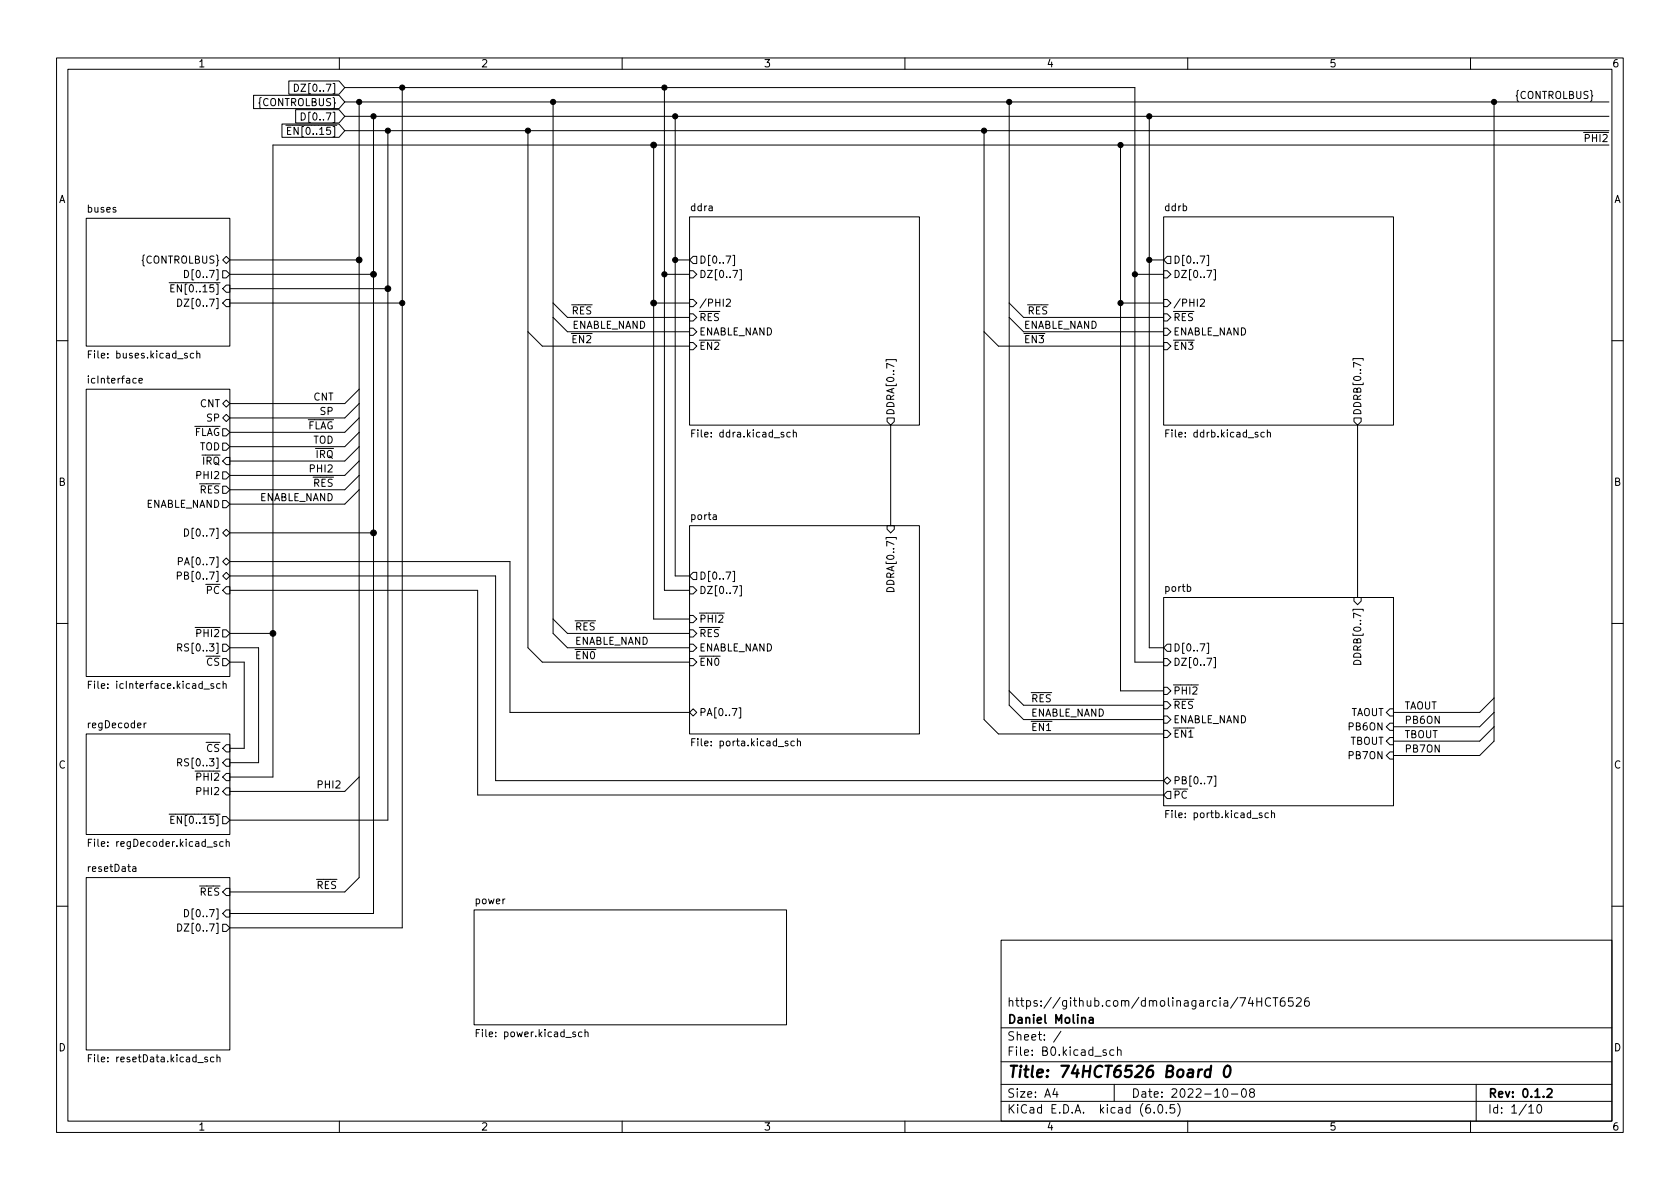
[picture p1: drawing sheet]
<svg xmlns="http://www.w3.org/2000/svg" width="297mm" height="210mm" viewBox="0 0 297 210" stroke-linecap="round" stroke-linejoin="round" font-family="sans-serif">
<g fill="none" stroke="#000" stroke-width=".18">
<path d="M10 10.2h277v190.1h-277zM12 12.2h273v186.1h-273zM44.8 16.9h15.1l1.1 1.1-1.1 1.2h-15.1zM51.1 14.3h8.8l1.1 1.2-1.1 1.2h-8.8zM52.1 14.9a.64 .64 0 0 1 .7 .6 .64 .64 0 0 1-.7 .7zM52.3 19.4h7.6l1.1 1.2-1.1 1.1h-7.6zM53.3 20a.64 .64 0 0 1 .7 .6 .64 .64 0 0 1-.7 .6zM60 10.2v2M61 18h223.5M61 15.5h139.7v101.6h5M63.5 18v137.2l-2.5 2.5h-20.4M71.1 15.5v148.6h-30.5"/>
<path d="M97.8 18v94l2.5 2.5h21.6M110 10.2v2M117.5 15.5v88.9h4.4M160 10.2v2M178.4 18v106.7l2.6 2.5h24.7M210 10.2v2M260 10.2v2M264.2 18v113.1l-2.6 2.5h-15.2M15.2 38.6h25.4v22.6h-25.4zM49.9 21.9h10l1.1 1.2-1.1 1.2h-10zM61 23.1h223.5M61 20.6h223.5"/>
<path d="M66 20.6v140.9h-25.4M68.6 23.1v121.9h-28M93.3 23.1v91.4l2.6 2.6h26M115.6 25.6v83.9h6.3M119.4 20.6v81.2h2.5M121.9 38.3h40.7v36.9h-40.7zM174 23.1v104.1l2.5 2.6h29.2M198.1 25.6v96.6h7.6M203.2 20.6v93.9h2.5M205.7 38.3h40.7v36.9h-40.7zM284.5 25.6h-236.2v111.8h-7.7M31.4 52.9a.64 .64 0 0 1 .7 .6 .64 .64 0 0 1-.7 .7z"/>
<path d="M32.6 47.8a.64 .64 0 0 1 .8 .6 .64 .64 0 0 1-.8 .7zM39.4 46l.6-.7 .6 .7-.6 .6zM39.4 51l.6-.6h.6v1.3h-.6zM39.4 47.9h.6l.6 .6-.6 .6h-.6zM39.4 53.6l.6-.6h.6v1.2h-.6zM40.6 46h22.9M40.6 48.5h25.4M40.6 53.6h30.5M40.6 51h28M93.3 58.7l2.6 2.5h26M97.8 53.6l2.5 2.5h21.6M97.8 56.1l2.5 2.6h21.6"/>
<path d="M115.6 53.6h6.3M117.5 48.5h4.4M119.4 46h2.5M121.9 46l.7-.7h.6v1.3h-.6zM121.9 47.9h.7l.6 .6-.6 .6h-.7zM121.9 53h.7l.6 .6-.6 .6h-.7zM121.9 55.5h.7l.6 .6-.6 .7h-.7zM121.9 58h.7l.6 .7-.6 .6h-.7zM128.4 53l.5-.1 .3 .4-.8 .9h.8M129.6 45.2h.3v1.8h-.3M129.6 47.8h.8l-.5 1.3M130.8 47.7h.3v1.8h-.3"/>
<path d="M174 58.7l2.5 2.5h29.2M178.4 53.6l2.6 2.5h24.7M178.4 56.1l2.6 2.6h24.7M198.1 53.6h7.6M200.7 48.5h5M203.2 46h2.5M205.7 58h.7l.6 .7-.6 .6h-.7zM205.7 55.5h.7l.6 .6-.6 .7h-.7zM205.7 53h.7l.6 .6-.6 .6h-.7zM205.7 47.9h.7l.6 .6-.6 .6h-.7zM206.4 45.3h.6v1.3h-.6l-.7-.6zM212.2 53l.5-.1 .3 .4-.8 .9h.8"/>
<path d="M213.4 47.8h.8l-.5 1.3M213.4 45.2h.3v1.8h-.3M214.6 47.7h.3v1.8h-.3M10 60.2h2M15.2 68.8h25.4v50.8h-25.4zM15.6 62.6h.4M16.2 62h-.6v1.3M24.6 67.3l.6-.1-.1-.2-.3-.1-.2 .2v.6h.5M34.2 62.5h-.3l-.3 .2 .2 .6h.4M34.8 62.6l.2-.1h.3v.8M34.8 62v1.3M39.4 78.4h.6l.6 .6-.6 .6h-.6z"/>
<path d="M39.4 71.4l.6-.7 .6 .7-.6 .6zM39.4 75.8h.6l.6 .6-.6 .7h-.6zM39.4 73.9l.6-.6 .6 .6-.6 .6zM63.5 68.8l-2.5 2.6h-20.4M63.5 79l-2.5 2.5h-20.4M63.5 71.4l-2.5 2.5h-20.4M63.5 76.4l-2.5 2.6h-20.4M63.5 73.9l-2.5 2.5h-20.4M121.9 60.6h.7l.6 .6-.6 .6h-.7zM122.3 76.6h.4M122.9 76h-.6v1.3M139.7 76.5l-.3-.1-.3 .3 .1 .5h.5"/>
<path d="M140.3 76.6l.1-.2 .3 .1 .1 .8M140.3 76v1.3M156.7 63.9v-.3h1.8v.3M156.8 73.9h1.3v.6l-.6 .7-.7-.7zM157.5 75.2v17.8M205.7 60.6h.7l.6 .6-.6 .6h-.7zM206.1 76.6h.4M206.7 76h-.6v1.3M223.5 76.5l-.3-.1-.3 .3 .2 .5h.4M224.1 76.6l.2-.2 .3 .1v.8M224.1 76v1.3M239.2 63.7v-.3h1.8v.3"/>
<path d="M239.4 73.9h1.3v.6l-.7 .7-.6-.7zM240 75.2v30.5M285 60.2h2M31.5 99.3l.6-.1 .2-.2-.1-.3-.7-.1v1.3M32.6 93.5a.64 .64 0 0 1 .8 .7 .64 .64 0 0 1-.8 .6zM39.4 88.5h.6l.6 .6-.6 .7h-.6zM39.4 86h.6l.6 .6-.6 .6h-.6zM39.4 83.4h.6l.6 .7-.6 .6h-.6zM39.4 81.5l.6-.6h.6v1.3h-.6zM39.4 94.2l.6-.6 .6 .6-.6 .7zM40 98.7l.6 .6-.6 .6-.6-.6zM40.6 99.3h49.6v26.7h31.7"/>
<path d="M40.6 94.2h25.4M63.5 84.1l-2.5 2.5h-20.4M63.5 81.5l-2.5 2.6h-20.4M63.5 86.6l-2.5 2.5h-20.4M121.9 93h40.7v36.8h-40.7zM156.8 93h1.3v.6l-.6 .6-.7-.6zM10 110.2h2M31.4 101.8h.6l.1-.2-.1-.3-.6-.1v1.2M31.4 114.5h.6l.1-.2v-.3l-.7-.1v1.2M31.7 114.5l.4 .6M39.4 111.4h.6l.6 .6-.6 .6h-.6zM39.4 113.9h.6l.6 .6-.6 .7h-.6z"/>
<path d="M39.4 116.5h.6l.6 .6-.6 .6h-.6zM39.4 101.8l.6-.6 .6 .6-.6 .7zM40 103.8h.6v1.2h-.6l-.6-.6zM40.6 114.5h5.1v20.4h-5.1M40.6 104.4h43.9v36.2h121.2M40.6 101.8h47v36.2h118.1M40.6 117.1h2.6v15.2h-2.6M40.6 112h7.7M97.8 109.5l2.5 2.5h21.6M121.9 103.8h.7l.6 .6-.6 .6h-.7zM121.9 108.8h.7l.6 .7-.6 .6h-.7zM121.9 116.5h.7l.6 .6-.6 .6h-.7z"/>
<path d="M121.9 111.4h.7l.6 .6-.6 .6h-.7zM121.9 113.9h.7l.6 .6-.6 .7h-.7zM122.6 101.2h.6v1.3h-.6l-.7-.7zM129.6 101h.3v1.8h-.3M129.6 103.7h.8l-.5 1.3M130.8 103.6h.3v1.8h-.3M156.8 104.1a.68 .68 0 0 1 .8-.2 .68 .68 0 0 1 .5 .7h-1.3zM205.7 105.7h40.7v36.8h-40.7zM205.7 116.5h.7l.6 .6-.6 .6h-.7zM206.4 113.9h.6v1.3h-.6l-.7-.7zM213.4 113.7h.3v1.8h-.3M213.4 116.4h.8l-.5 1.3"/>
<path d="M214.6 116.3h.3v1.8h-.3M239.4 117a.68 .68 0 0 1 .8-.2 .68 .68 0 0 1 .4 .7h-1.3zM239.4 105.7h1.3v.6l-.7 .6-.6-.6zM285 110.2h2M15.2 129.8h25.4v17.8h-25.4zM15.6 121.1h.4M16.2 120.5h-.6v1.2M25.8 127.9l-.3 .2M31.4 134.8h.6l.1-.2v-.3l-.7-.1v1.2M31.7 134.8l.4 .6M37.8 120.9h-.3l-.2 .2v.2l.5 .1v.3h-.5M38.9 120.9h-.4l-.2 .2 .1 .6h.5"/>
<path d="M39.4 137.4l.6-.6h.6v1.2h-.6zM39.4 121l.2-.1h.3l.1 .8M39.4 120.5v1.2M40 134.2h.6v1.3h-.6l-.6-.6zM40 139.3h.6v1.3h-.6l-.6-.7zM40 131.7h.6v1.3h-.6l-.6-.7zM63.5 137.4l-2.5 2.5h-20.4M121.9 126l.7-.7 .6 .7-.6 .6zM122.3 131.2h.4M122.9 130.6h-.6v1.3M130.7 125.2h.3v1.8h-.3M140.4 131.1l-.3-.1-.3 .3 .2 .5h.4"/>
<path d="M141 131.2l.2-.2 .3 .1v.8M141 130.6v1.3M178.4 122.2l2.6 2.5h24.7M205.7 138l.7-.6 .6 .6-.6 .7zM205.7 126.6h.7l.6 .6-.6 .7h-.7zM205.7 121.5h.7l.6 .7-.6 .6h-.7zM205.7 129.2h.7l.6 .6-.6 .6h-.7zM205.7 124.1h.7l.6 .6-.6 .6h-.7zM206.4 139.9h.6v1.3h-.6l-.7-.6zM213.5 137.3h.8l-.5 1.3M214.7 137.2h.3v1.8h-.3M245.7 125.3h.7v1.3h-.7l-.6-.6z"/>
<path d="M245.7 127.9h.7v1.3h-.7l-.6-.7zM245.7 133h.7v1.2h-.7l-.6-.6zM245.7 130.4h.7v1.3h-.7l-.6-.6zM264.2 123.4l-2.6 2.6h-15.2M264.2 126l-2.6 2.5h-15.2M264.2 128.5l-2.6 2.6h-15.2M15.2 155.2h25.4v30.5h-25.4zM15.6 149h.4M16.2 148.4h-.6v1.3M39.4 144.4h.6l.6 .6-.6 .7h-.6zM39.4 148.9l-.3-.1-.3 .3 .2 .5h.4M40 148.9l.2-.1 .3 .1v.8"/>
<path d="M40 148.4v1.3M40 157.1h.6v1.3h-.6l-.6-.7zM206.1 143.9h.4M206.7 143.3h-.6v1.3M224.3 143.8l-.4-.1-.2 .3 .1 .5h.5M224.8 143.9l.2-.2 .3 .1 .1 .8M224.8 143.3v1.3M10 160.2h2M31.4 163.4a.64 .64 0 0 1 .7 .6 .64 .64 0 0 1-.7 .7zM32.6 160.8a.64 .64 0 0 1 .8 .7 .64 .64 0 0 1-.8 .6zM39.4 161.5l.6-.6h.6v1.3h-.6zM39.4 163.4h.6l.6 .7-.6 .6h-.6z"/>
<path d="M83.8 160.9h55.3v20.3h-55.3zM177 166.3h108v32h-108zM221.1 176.4l-.4 1h.9M221.4 176.9v1M222.2 176.4v1.5M222.2 177.1h.9M223.1 176.4v1.5M224.6 176.6a.6 .6 0 0 0-.7 0 .6 .6 0 0 0-.2 .7 .56 .56 0 0 0 .3 .6 .56 .56 0 0 0 .6-.1M225.1 176.4h.8M225.5 176.4v1.5M227.1 176.4a.59 .59 0 0 0-.7 .7v.5l.1 .3h.4l.2-.1 .1-.5-.1-.2-.5-.1-.2 .3M228.6 176.4h-.7l-.1 .7 .2-.1 .5 .1 .1 .2v.5l-.2 .1-.6-.1"/>
<path d="M229.2 176.6l.6-.2 .2 .2 .1 .3-1 1h1M231.4 176.4a.59 .59 0 0 0-.8 .7v.5l.2 .3h.4l.2-.1 .1-.5-.1-.2-.5-.1-.3 .3M285 160.2h2M15.6 187.1h.4M16.2 186.5h-.6v1.3M37.8 187l-.3-.1-.3 .3 .1 .5h.5M38.4 187l.1-.1 .3 .1 .1 .8M38.4 186.5v1.3M60 198.3v2M84.2 182.7h.4M84.8 182.1h-.6v1.2M102.9 182.5h-.4l-.2 .2 .1 .6h.5"/>
<path d="M103.4 182.6l.2-.1h.3l.1 .8M103.4 182.1v1.2M110 198.3v2M160 198.3v2M177 194.8h108M177 191.8h108M177 187.8h108M177 181.8h108M186.5 192.5l-.4 1h1M186.9 193v1M187.6 182.4l-1.3 1.9M195.6 185.7l-.4-.1-.2 .2 .1 .3 .5 .1v.4h-.6"/>
<path d="M196.9 185.7l-.4-.1-.3 .3v.4l.2 .3h.5M197 191.8v3M197.6 185.8l.2-.2 .3 .1 .1 .9M197.6 185.1v1.5M204.1 196.7v.1M204.9 195.4l.2-.1a.81 .81 0 0 1 .6 .7 .81 .81 0 0 1-.3 .8h-.2a.81 .81 0 0 1-.6-.6 .81 .81 0 0 1 .3-.8zM206.2 196.7v.1M207.6 195.3h-.7v.7l.2-.1 .5 .1 .1 .2-.1 .5-.2 .1-.5-.1M208.2 195.1a1.72 1.72 0 0 1 0 2.3M210 198.3v2M216.4 192.6l.2-.1a.81 .81 0 0 1 .6 .7 .81 .81 0 0 1-.3 .8h-.2a.81 .81 0 0 1-.6-.6 .81 .81 0 0 1 .3-.8zM217.7 193.5h1.2"/>
<path d="M219.7 192.6l.2-.1a.81 .81 0 0 1 .5 .7 .81 .81 0 0 1-.3 .8h-.1a.81 .81 0 0 1-.6-.6 .81 .81 0 0 1 .3-.8zM221.2 193.2l-.3-.3 .1-.2 .2-.2 .4 .1 .2 .2-.1 .2-.6 .2-.2 .3 .1 .4 .2 .1h.4l.2-.3-.1-.4-.2-.1M260 198.3v2M261 191.8v6.5M270.3 195.8l.4-.5v1.5M270.3 196.8h.9M271.9 195.4l.2-.1a.81 .81 0 0 1 .6 .7 .81 .81 0 0 1-.3 .8h-.2a.81 .81 0 0 1-.6-.6 .81 .81 0 0 1 .3-.8z"/>
</g>
<path d="M192.6 180h.6l.1 .9M193.3 180.3l-.5 .1a.29 .29 0 0 0-.3 .2 .29 .29 0 0 0 .3 .3h.5M273.6 192.7l.5-.2 .2 .2 .1 .3-.9 1h.9" fill="none" stroke="#000" stroke-width=".3"/>
<path d="M214 189.2a.66 .66 0 0 0-.9 .3l-.1 .6 .1 .3 .2 .1 .6-.1M214.1 188.5l-.2 2M216.7 188.7a.46 .46 0 0 1 .5-.2 .46 .46 0 0 1 .3 .3 1.15 1.15 0 0 1-.7 1.7l-.2-.1a1.54 1.54 0 0 1 .1-1.7z" fill="none" stroke="#000" stroke-width=".4"/>
<g fill="#000" stroke="#000" stroke-width=".18">
<circle cx="63.5" cy="18" r=".46"/>
<circle cx="71.1" cy="15.5" r=".46"/>
<circle cx="97.8" cy="18" r=".46"/>
<circle cx="117.5" cy="15.5" r=".46"/>
<circle cx="178.4" cy="18" r=".46"/>
<circle cx="264.2" cy="18" r=".46"/>
<circle cx="66" cy="20.6" r=".46"/>
<circle cx="68.6" cy="23.1" r=".46"/>
<circle cx="93.3" cy="23.1" r=".46"/>
<circle cx="115.6" cy="25.6" r=".51"/>
<circle cx="119.4" cy="20.6" r=".46"/>
<circle cx="174" cy="23.1" r=".46"/>
<circle cx="198.1" cy="25.6" r=".46"/>
<circle cx="203.2" cy="20.6" r=".46"/>
<circle cx="63.5" cy="46" r=".51"/>
<circle cx="66" cy="48.5" r=".51"/>
<circle cx="68.6" cy="51" r=".51"/>
<circle cx="71.1" cy="53.6" r=".46"/>
<circle cx="115.6" cy="53.6" r=".51"/>
<circle cx="117.5" cy="48.5" r=".46"/>
<circle cx="119.4" cy="46" r=".46"/>
<circle cx="198.1" cy="53.6" r=".46"/>
<circle cx="200.7" cy="48.5" r=".46"/>
<circle cx="203.2" cy="46" r=".46"/>
<circle cx="66" cy="94.2" r=".51"/>
<circle cx="48.3" cy="112" r=".51"/>
</g>
<text font-size="2.8" x="178" y="190.6">Title: 74HCT6526 Board 0</text>
<g font-size="2.1">
<text x="178" y="178">https://github.com/dmolinagarcia/74HCT6526</text>
<text x="178" y="184">Sheet: /</text>
<text x="178" y="181">Daniel Molina</text>
<text x="178" y="186.7">File: B0.kicad_sch</text>
<text x="178" y="196.9">KiCad E.D.A. kicad (6.0.5)</text>
<text x="178" y="194.1">Size: A4</text>
<text x="200" y="194.1">Date: 2022-10-08</text>
<text x="263" y="194.1">Rev: 0.1.2</text>
<text x="263" y="196.9">Id: 1/10</text>
</g>
<g font-size="1.8">
<text x="35" y="11.9">1</text>
<text x="85" y="11.9">2</text>
<text x="135" y="11.9">3</text>
<text x="185" y="11.9">4</text>
<text x="235" y="11.9">5</text>
<text x="285" y="11.9">6</text>
<text x="53.1" y="16.2">DZ[0..7]</text>
<text x="268.1" y="17.5">{CONTROLBUS}</text>
<text x="45.8" y="18.8">{CONTROLBUS}</text>
<text x="50.7" y="23.8">~{EN[0..15]}</text>
<text x="54.2" y="21.3">D[0..7]</text>
<text x="279.2" y="25.1">~{PHI2}</text>
<text x="10.3" y="35.9">A</text>
<text x="285.3" y="35.9">A</text>
<text x="15.5" y="37.6">buses</text>
<text x="122.2" y="37.3">ddra</text>
<text x="206" y="37.3">ddrb</text>
<text x="25.1" y="46.6">{CONTROLBUS}</text>
<text x="123.6" y="46.6">D[0..7]</text>
<text x="207.4" y="46.6">D[0..7]</text>
<text x="30" y="51.7">~{EN[0..15]}</text>
<text x="33.6" y="49.1">D[0..7]</text>
<text x="123.6" y="49.1">DZ[0..7]</text>
<text x="207.4" y="49.1">DZ[0..7]</text>
<text x="32.5" y="54.2">DZ[0..7]</text>
<text x="99.8" y="55.6">~{RES}</text>
<text x="100.9" y="58.1">ENABLE_NAND</text>
<text x="123.6" y="54.2">/PHI2</text>
<text x="123.6" y="56.8">~{RES}</text>
<text x="123.6" y="59.3">ENABLE_NAND</text>
<text x="181" y="58.1">ENABLE_NAND</text>
<text x="181.6" y="55.6">~{RES}</text>
<text x="207.4" y="59.3">ENABLE_NAND</text>
<text x="207.4" y="56.8">~{RES}</text>
<text x="207.4" y="54.2">/PHI2</text>
<text x="16.3" y="63.4">File: buses.kicad_sch</text>
<text x="100" y="60.7">~{EN2}</text>
<text x="123.6" y="61.8">~{EN2}</text>
<text x="181" y="60.7">~{EN3}</text>
<text x="207.4" y="61.8">~{EN3}</text>
<text x="15.9" y="67.8">icInterface</text>
<text x="55.4" y="70.8">CNT</text>
<text x="32.8" y="77.1">~{FLAG}</text>
<text x="35.4" y="72">CNT</text>
<text x="36.6" y="74.5">SP</text>
<text x="52.9" y="75.9">~{FLAG}</text>
<text x="56.7" y="73.4">SP</text>
<text x="123.1" y="77.3">File: ddra.kicad_sch</text>
<text x="158.1" y="73.5" transform="rotate(-90 158.1 73.5)">DDRA[0..7]</text>
<text x="206.8" y="77.3">File: ddrb.kicad_sch</text>
<text x="240.7" y="73.5" transform="rotate(-90 240.7 73.5)">DDRB[0..7]</text>
<text x="34.5" y="82.2">~{IRQ}</text>
<text x="35.3" y="79.6">TOD</text>
<text x="54.5" y="81">~{IRQ}</text>
<text x="55.1" y="83.5">PHI2</text>
<text x="55.3" y="78.4">TOD</text>
<text x="10.3" y="85.9">B</text>
<text x="25.6" y="89.8">ENABLE_NAND</text>
<text x="34" y="87.2">~{RES}</text>
<text x="35.1" y="84.7">PHI2</text>
<text x="45.7" y="88.6">ENABLE_NAND</text>
<text x="54" y="86.1">~{RES}</text>
<text x="285.3" y="85.9">B</text>
<text x="33.6" y="94.9">D[0..7]</text>
<text x="122.3" y="91.9">porta</text>
<text x="32.4" y="99.9">PA[0..7]</text>
<text x="32.4" y="102.5">PB[0..7]</text>
<text x="35.2" y="105">~{PC}</text>
<text x="123.6" y="102.5">D[0..7]</text>
<text x="123.6" y="105">DZ[0..7]</text>
<text x="158.1" y="103.8" transform="rotate(-90 158.1 103.8)">DDRA[0..7]</text>
<text x="206" y="104.6">portb</text>
<text x="33.7" y="112.6">~{PHI2}</text>
<text x="101.6" y="111.5">~{RES}</text>
<text x="123.6" y="110.1">~{PHI2}</text>
<text x="123.6" y="112.6">~{RES}</text>
<text x="32.4" y="115.2">RS[0..3]</text>
<text x="35.2" y="117.7">~{CS}</text>
<text x="101.6" y="116.5">~{EN0}</text>
<text x="101.6" y="114">ENABLE_NAND</text>
<text x="123.6" y="117.7">~{EN0}</text>
<text x="123.6" y="115.2">ENABLE_NAND</text>
<text x="207.4" y="115.2">D[0..7]</text>
<text x="207.4" y="117.7">DZ[0..7]</text>
<text x="240.7" y="116.5" transform="rotate(-90 240.7 116.5)">DDRB[0..7]</text>
<text x="16.8" y="121.8">File: icInterface.kicad_sch</text>
<text x="182.2" y="124.2">~{RES}</text>
<text x="207.4" y="122.8">~{PHI2}</text>
<text x="207.4" y="125.3">~{RES}</text>
<text x="248.3" y="125.4">TAOUT</text>
<text x="15.7" y="128.8">regDecoder</text>
<text x="123.1" y="132">File: porta.kicad_sch</text>
<text x="123.6" y="126.6">PA[0..7]</text>
<text x="182.2" y="126.7">ENABLE_NAND</text>
<text x="182.2" y="129.2">~{EN1}</text>
<text x="207.4" y="127.9">ENABLE_NAND</text>
<text x="207.4" y="130.4">~{EN1}</text>
<text x="238.6" y="129.2">PB6ON</text>
<text x="238.6" y="126.6">TAOUT</text>
<text x="238.6" y="131.7">TBOUT</text>
<text x="248.3" y="130.5">TBOUT</text>
<text x="248.3" y="128">PB6ON</text>
<text x="10.3" y="135.9">C</text>
<text x="32.4" y="135.5">RS[0..3]</text>
<text x="35.2" y="133">~{CS}</text>
<text x="238.6" y="134.2">PB7ON</text>
<text x="248.3" y="133.1">PB7ON</text>
<text x="285.3" y="135.9">C</text>
<text x="33.7" y="138">~{PHI2}</text>
<text x="35.1" y="140.6">PHI2</text>
<text x="55.9" y="139.4">PHI2</text>
<text x="207.4" y="138.7">PB[0..7]</text>
<text x="207.4" y="141.2">~{PC}</text>
<text x="16.6" y="149.7">File: regDecoder.kicad_sch</text>
<text x="30" y="145.7">~{EN[0..15]}</text>
<text x="206.9" y="144.7">File: portb.kicad_sch</text>
<text x="15.8" y="154.2">resetData</text>
<text x="34" y="158.4">~{RES}</text>
<text x="55.9" y="157.2">~{RES}</text>
<text x="84" y="159.9">power</text>
<text x="32.5" y="164.7">DZ[0..7]</text>
<text x="33.6" y="162.2">D[0..7]</text>
<text x="10.3" y="185.9">D</text>
<text x="84.9" y="183.4">File: power.kicad_sch</text>
<text x="285.3" y="185.9">D</text>
<text x="16.6" y="187.8">File: resetData.kicad_sch</text>
<text x="35" y="199.9">1</text>
<text x="85" y="199.9">2</text>
<text x="135" y="199.9">3</text>
<text x="185" y="199.9">4</text>
<text x="235" y="199.9">5</text>
<text x="285" y="199.9">6</text>
</g>
</svg>
